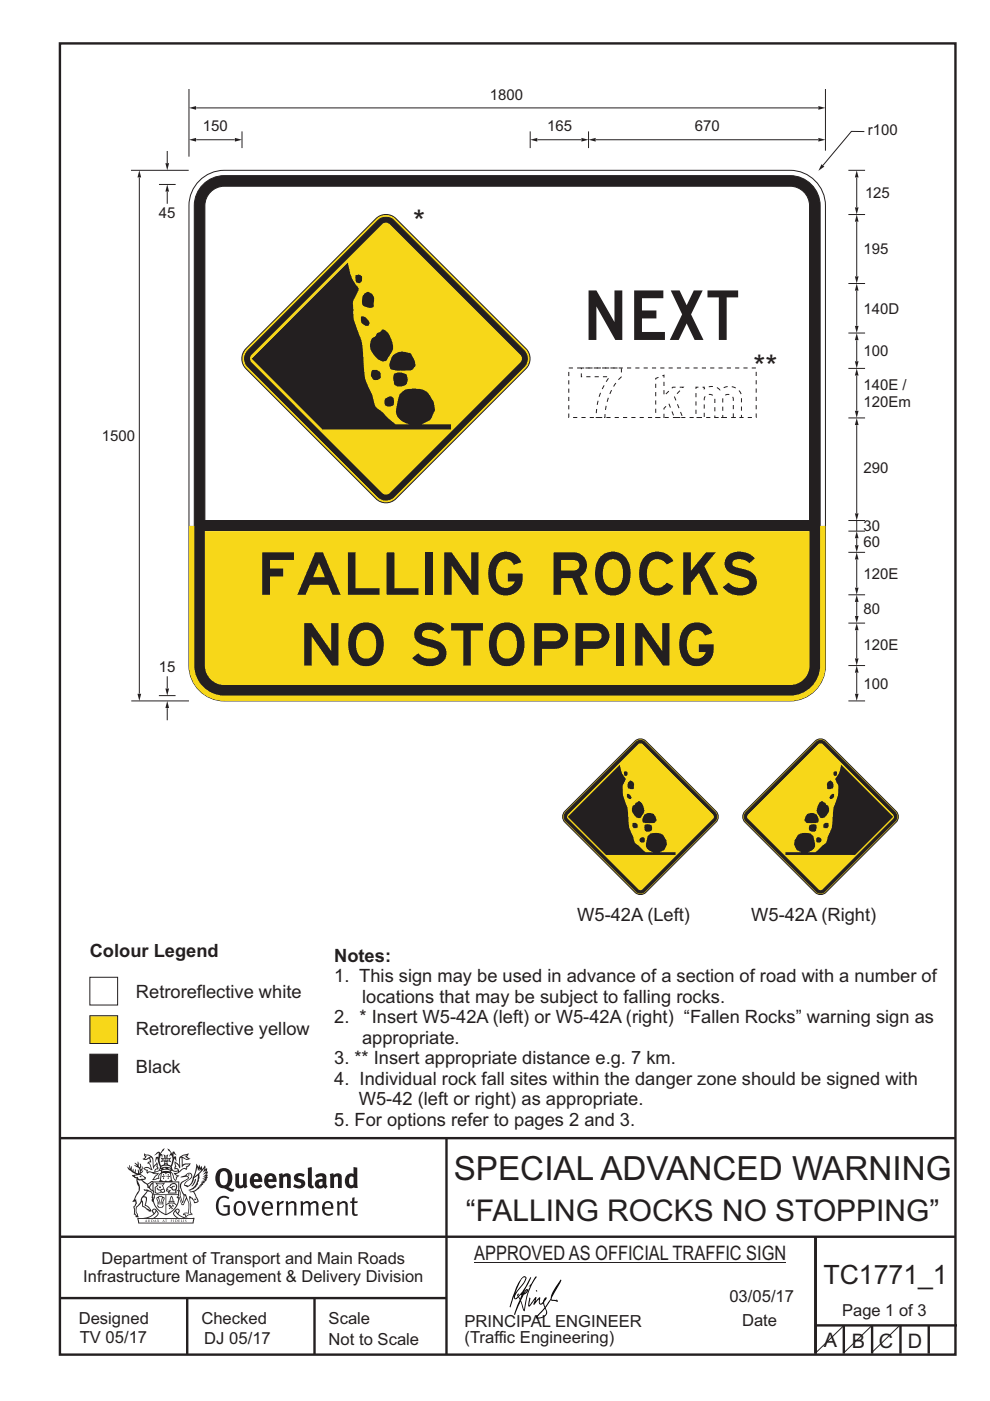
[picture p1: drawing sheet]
<svg xmlns="http://www.w3.org/2000/svg" width="210mm" height="297mm" viewBox="0 0 210 297" stroke-linecap="round" stroke-linejoin="round" font-family="sans-serif">
<g fill="none" stroke="#231f20" stroke-width=".51">
<path d="M12.7 9.2h190v278h-190zM12.7 241.3h189.9M94.7 241.4v45.8M12.7 275.2h82M12.7 262.2h190.1M39.7 275.2v12M66.7 275.2v12M173 262.2v24.8M173 281h30M179 281v6M185 281v6M191 281v6"/>
<path d="M197 281v6"/>
</g>
<path d="M100.6 267.7h66.2" fill="none" stroke="#231f20" stroke-width=".21"/>
<g fill="#231f20">
<path d="M47 248.5a2.55 2.55 0 0 0 0 2.7l.3 .1a.81 .81 0 0 0 1-.9v-.6a1.04 1.04 0 0 0-1.1-1.5zM46.3 248.1a1.82 1.82 0 0 1 2.1-.2 1.82 1.82 0 0 1 .9 1.9 2.29 2.29 0 0 1-.8 1.9l.7 .3h.5l-.2 .6a2.87 2.87 0 0 1-2-.7 2.12 2.12 0 0 1-1.7-3.1z" fill-rule="evenodd"/>
<path d="M49.9 248.9l.8-.2v2a.46 .46 0 0 0 .2 .6 .46 .46 0 0 0 .7-.2v-2.2l.7-.2v2.4l.2 .5-.6 .4-.2-.3a1.02 1.02 0 0 1-1.2 .2 1.02 1.02 0 0 1-.6-1.1z" fill-rule="evenodd"/>
<path d="M54 249.5l-.1 .5h.9a.49 .49 0 0 0-.2-.6 .49 .49 0 0 0-.6 .1zM53.4 249.2a1.34 1.34 0 0 1 1.6-.3 1.34 1.34 0 0 1 .6 1.5v.2h-1.7a.77 .77 0 0 0 .5 .8 .77 .77 0 0 0 .9-.3l.3 .4a1.59 1.59 0 0 1-2.1 .2 1.59 1.59 0 0 1-.4-2z" fill-rule="evenodd"/>
<path d="M57 249.5l-.1 .5h.9a.49 .49 0 0 0-.2-.6 .49 .49 0 0 0-.6 .1zM56.4 249.2a1.34 1.34 0 0 1 1.6-.3 1.34 1.34 0 0 1 .7 1.5v.2h-1.8a.77 .77 0 0 0 .5 .8 .77 .77 0 0 0 .9-.3l.3 .4a1.59 1.59 0 0 1-2 .2 1.59 1.59 0 0 1-.5-2z" fill-rule="evenodd"/>
<path d="M59.1 248.9l.8-.2 .1 .4a.95 .95 0 0 1 1-.3 .95 .95 0 0 1 .7 .8v2.3h-.8v-2.3a.46 .46 0 0 0-.8 .1v2.2h-.9z" fill-rule="evenodd"/>
<path d="M62.5 249.1a1.75 1.75 0 0 1 2.1-.1l-.2 .5-.6-.2a.43 .43 0 0 0-.6 .3l.4 .3a1.04 1.04 0 0 1 1.2 1.2 1.04 1.04 0 0 1-1.4 .9l-1.2-.4 .3-.6 1 .4 .4-.4a.88 .88 0 0 0-1-.5l-.4-.2-.1-.4z" fill-rule="evenodd"/>
<path d="M65.3 247.6l.8-.2 .1 3.8 .2 .2 .2 .5a.88 .88 0 0 1-1-.1 .88 .88 0 0 1-.3-1z" fill-rule="evenodd"/>
<path d="M67.8 250.6a.43 .43 0 0 0-.1 .7 .43 .43 0 0 0 .7-.1v-.7zM66.8 249.2a1.7 1.7 0 0 1 2.4 .1v1.8l.3 .4-.4 .5-.5-.3a1.03 1.03 0 0 1-1.7-.2 1.03 1.03 0 0 1 .8-1.5h.7v-.4a.8 .8 0 0 0-1.2 .1z" fill-rule="evenodd"/>
<path d="M69.9 248.9l.8-.2 .1 .4a.95 .95 0 0 1 1-.3 .95 .95 0 0 1 .7 .8v2.3h-.8v-2.3a.46 .46 0 0 0-.8 .1v2.2h-.8z" fill-rule="evenodd"/>
<path d="M74.3 249.5a1.48 1.48 0 0 0 0 1.7l.4 .1 .3-.2v-1.5l-.3-.2zM75 247.4l.8 .2 .1 4.3h-.7l-.1-.2a1.26 1.26 0 0 1-1.4 0 1.26 1.26 0 0 1-.6-1.3 1.29 1.29 0 0 1 .5-1.3 1.29 1.29 0 0 1 1.4-.2z" fill-rule="evenodd"/>
<path d="M46.4 253.9a1.72 1.72 0 0 1 2.2 0l-.2 .3a1.24 1.24 0 0 0-1.4-.1 1.24 1.24 0 0 0-.7 1.3 1.49 1.49 0 0 0 1.3 2l.7-.2v-1.3h-.9l-.1-.4h1.4v2a1.93 1.93 0 0 1-2.2-.1 1.93 1.93 0 0 1-.7-2.2l.2-.7z" fill-rule="evenodd"/>
<path d="M50.3 255.2a1.65 1.65 0 0 0 .3 2.2 .99 .99 0 0 0 1-1.5 .78 .78 0 0 0-.4-.8 .78 .78 0 0 0-.9 .1zM50 254.9a1.33 1.33 0 0 1 1.6-.1 1.33 1.33 0 0 1 .5 1.5 1.31 1.31 0 0 1-1.3 1.5 1.31 1.31 0 0 1-1.3-1.6l.1-.5z" fill-rule="evenodd"/>
<path d="M52.5 254.7l.4-.1 .9 2.6 .8-2.5h.5l-1.1 3h-.5z" fill-rule="evenodd"/>
<path d="M56.2 255.2l-.2 .7h1.4a.7 .7 0 0 0-.3-.8 .7 .7 0 0 0-.9 .1zM55.9 255a1.22 1.22 0 0 1 1.5-.2 1.22 1.22 0 0 1 .5 1.5h-1.9a.93 .93 0 0 0 .5 1 .93 .93 0 0 0 1.2-.2l.1 .3a1.43 1.43 0 0 1-1.7 .1 1.43 1.43 0 0 1-.6-1.7z" fill-rule="evenodd"/>
<path d="M58.7 254.8l.4-.2 .1 .5 .4-.3 .6-.2-.2 .6a.66 .66 0 0 0-.8 .6v1.9h-.4z" fill-rule="evenodd"/>
<path d="M60.6 254.8l.4-.2 .1 .5a.94 .94 0 0 1 1-.4 .94 .94 0 0 1 .8 .7v2.3h-.5l-.1-2.5a.81 .81 0 0 0-1.2 .3v2.2h-.4z" fill-rule="evenodd"/>
<path d="M63.7 254.7l.5-.1 .1 .5 .4-.3a.78 .78 0 0 1 1.1 .3 .9 .9 0 0 1 1-.5 .9 .9 0 0 1 .7 .8v2.3h-.4l-.1-2.5a.67 .67 0 0 0-1.1 .3v2.2h-.5v-2.4l-.4-.2-.7 .4v2.2h-.5z" fill-rule="evenodd"/>
<path d="M69 255.2l-.2 .7h1.4a.7 .7 0 0 0-.3-.8 .7 .7 0 0 0-.9 .1zM68.7 255a1.22 1.22 0 0 1 1.5-.2 1.22 1.22 0 0 1 .5 1.5h-1.9a.93 .93 0 0 0 .5 1 .93 .93 0 0 0 1.2-.2l.1 .3a1.44 1.44 0 0 1-1.7 .1 1.44 1.44 0 0 1-.6-1.7z" fill-rule="evenodd"/>
<path d="M71.4 254.8l.5-.2 .1 .5a.94 .94 0 0 1 1-.4 .94 .94 0 0 1 .7 .7v2.3h-.4l-.1-2.5a.81 .81 0 0 0-1.2 .3v2.2h-.5z" fill-rule="evenodd"/>
<path d="M74.7 254l.5-.2v.9h.7l-.1 .4h-.7l.1 2.2 .1 .1h.5l.1 .3a.75 .75 0 0 1-1.2-.6v-2h-.4v-.4h.4z" fill-rule="evenodd"/>
<path d="M30.8 244.9l1.1 .3-.9 .5h-.4l.5-.5zM31.8 245.5l.2-.1a2.44 2.44 0 0 1 .4 2l.1 .4 .7-1-.1 .6 .3 .3a.57 .57 0 0 0-.6 .8l-1-.2-.5 .2 .1-.5-.7-.2 .6-.2 1 .5 .1-.1-.6-1.3-.2-.1 .5-.1zM30.7 244.5l-.2 .4 .3 .4-.6 .4a1.04 1.04 0 0 0 1.4-.1l.2 .7h-.4l-.2 .4a.94 .94 0 0 1 .9 1.1l-.2-.1a1.16 1.16 0 0 0-1.5-.1l.3 .4 .4 .2 .1 .5 .2 .2v-.2a.94 .94 0 0 1 1.1 .2h.9l-1.2 1.2a1.13 1.13 0 0 0 1.2-.2l.4-.1-.1-.4 .5-.7a.83 .83 0 0 0-.6 1.1l-.3-.1-.7 .3 1.1-1.4-.5 .2-.5-.1 1.3-.5-.2-.2-.8 .4v-.3l.2-.2 .3 .1 .1-.3-.2-.4v-.6l-.2-.3-.6 .9v-.7a1.42 1.42 0 0 0-1.7-1.8z" fill-rule="evenodd"/>
<path d="M38.5 245.3l.5-.3 .7-.1-.6 .3 .8 .5h-.3zM38.3 245.5h.2l.1 2a1.69 1.69 0 0 1 1.5-.7l-.7 .5 .1 .5a1.1 1.1 0 0 0-1.5 .6l-.1-.5-.2-.2h-.5l.2-.4-.2-.7a1.42 1.42 0 0 1 .8 1.1l.2-.1zM37.1 246.2l.1 1-.2 .3v.5l.6-.1 .1 .2a.96 .96 0 0 1-1.1-.1l-.1 .1a1.06 1.06 0 0 0 1.3 .2v.1a.72 .72 0 0 1-1 .2l.3 .5 .6 .3-.4 .1-.1 .7-.3-.4-.3-1.1-.4-.4 .4 .9a1.54 1.54 0 0 0 .6 1.2l.2-.3a.58 .58 0 0 1 .5-.7l.1-.2h-.3l-.4-.3 .9-.5a.93 .93 0 0 1 1.1-.5l.1 .2 .2-.1 .1-.5a.99 .99 0 0 0 .7-.9l-1.3 .1-.4 .3v-1.5l.9 .4 .8-.3h-.3l-.5-.4 .4-.7-.7 .2a1.46 1.46 0 0 0-1.3 2.1v.4l-.2-.4z" fill-rule="evenodd"/>
<path d="M35.6 248.9l.2 .1-.1 .4h.3l-.3 .1v.5l-.1-.6h-.3l.3-.1z" fill-rule="evenodd"/>
<path d="M34.6 248.9l.2 .1-.1 .3 .4 .1h-.4v.6l-.1-.5-.3-.1h.3z" fill-rule="evenodd"/>
<path d="M34.3 248.8a.57 .57 0 0 1 .9 .2 .57 .57 0 0 1 .9-.2l.2 1.4-.2 .1a.57 .57 0 0 1-.9-.1 .69 .69 0 0 1-1.1 0zM34.2 248.1l-.3 2.1-.2 .4h2.9l-.1-.4-.3-2.1h-.2v.3l-.8-.1-.9 .1 .1-.3z" fill-rule="evenodd"/>
<path d="M34.2 252.4a.3 .3 0 0 0 .6 0 .3 .3 0 0 0-.6 0zM33.3 251l.3 .3-.3 .3a.79 .79 0 0 0 0 1.3l.8-.2-.1-.3a.55 .55 0 0 1-.7-.6h.1l.1 .3 .4 .1 .8-.2-.4-.7 .4-.3-.7 .1zM33 250.7l1.1 .2 .9-.2-.4 .7 .4 1.1a.56 .56 0 0 1-.8 .3l-.2 .1a.73 .73 0 0 1-.9 .1 .73 .73 0 0 1-.3-.9v-.4l.5-.4z" fill-rule="evenodd"/>
<path d="M35.6 251.9l.7-.5a.58 .58 0 0 1 1-.1 .58 .58 0 0 1-.5 .9l-.2-.3a.43 .43 0 0 1 .6-.3v-.1a.57 .57 0 0 0-.8 .2l-.2-.1-.3 .2 .4 .1a.55 .55 0 0 0 .9 .5v.5h-1.3l.3-.4-.1-.2-.6 .1 .2-.2-.2-.1zM35.4 251.8l-.1 .2a.39 .39 0 0 0 .2 .7l.3-.1-.2 .5h1.9l-.1-.8a.86 .86 0 0 0-.1-1.4 .86 .86 0 0 0-1.3 .4z" fill-rule="evenodd"/>
<path d="M36 254.8h.8v.2h-.8zM36.4 253.8l.2 .8h-.4zM36.4 253.5l-.3 .5-.1 .6h-.2v.4l-.7 .4 .1 .2a1.48 1.48 0 0 1 2.2 .1l.2-.1-.6-.5v-.5h-.2l-.1-.6z" fill-rule="evenodd"/>
<path d="M35.8 255.4l.3 .1 .2 .3 .3-.2-.2-.2a.38 .38 0 0 1 .4 .5l-.1-.2-.3 .3 .3 .2-.3 .2-.1-.3-.4 .3-.1-.2 .4-.3-.2-.1-.1 .1z" fill-rule="evenodd"/>
<path d="M34.5 254h.2v.2l-.3 .6h-.1zM33.6 255.3h.9v.2a.55 .55 0 0 1-.8 .4v-.2h-.2zM33.4 254h.2l.2 .8h-.2zM33.6 255h.8l.1 .1-.8 .1zM33.8 253.7h.5l-.2 1.1h-.2zM33.3 253.8l-.1 .3 .3 1.2a.48 .48 0 0 0-.1 .5 .48 .48 0 0 0 .4 .3l.6-.1a.49 .49 0 0 0 .2-.7l.3-1.2-.1-.3a1.42 1.42 0 0 0-1.5 0z" fill-rule="evenodd"/>
<path d="M33.6 251.6h.5l.1 .3h-.4z" fill-rule="evenodd"/>
<path d="M41.3 250.1l.3-.2-.2 .9-.6 .7h-.2l.5-.7z" fill-rule="evenodd"/>
<path d="M39.7 249l.3-.2 .5 .2a.88 .88 0 0 1-.6 1.1 1.22 1.22 0 0 0-.8 1.3l.5 .2a.72 .72 0 0 0 .9-.4l.5-.8 .2-.6 .8-.6v.3a2.85 2.85 0 0 1-2 2.8l.1 .1a2.13 2.13 0 0 0 1.9-1.5l-.1-.2a2.01 2.01 0 0 0 .3-1.8l1.2-1.3-.4 1 .7-.5-.7 1 .8-.4-.8 .8 .7-.1-.9 .5 .8-.1-.8 .4h.7l-.8 .3 .3 .2h-.4l.2 .4-.4-.1 .2 .3h-.4l.1 .3h-.1a2.16 2.16 0 0 1-2 1l.1 .2h.4a.76 .76 0 0 1 .7 .7l.5 1.2-.6 .2a1.45 1.45 0 0 0-1.2-1.3l.3 1.8-.1 1.9 .4 .2a1.07 1.07 0 0 0-1.2 .4v-.3l-.5-.2a.87 .87 0 0 1 1-.1l.1-.7a4.4 4.4 0 0 0-.6-3.1l-.1-.3h-.2a2.16 2.16 0 0 1-.7-2.2l.3-.3 1.2-.8a.55 .55 0 0 0-.4-.7zM37.8 252.4a.76 .76 0 0 1 .3 1.1l.6 1.6 .4-1.7 .2 .1a.61 .61 0 0 1-.1 .9l-.3 .9h-.2l-.7-1.6-.3 .1a1.18 1.18 0 0 0 .1-1.4zM41.8 247.5l.2 .8 .3-.6v.6l.3-.5a1.9 1.9 0 0 1-1.1 1.4l-.3 .3zM38.2 249.6l1.4-.1 .2 .1v.3l-.5 .3a1.26 1.26 0 0 0-1 1.9l.2 .7a1.84 1.84 0 0 1 .2 2l-.4-1.3a.96 .96 0 0 0-.4-1.3l-.4 .3a.78 .78 0 0 1-.1 1.3l.2 .2h.4l.4 1.1a.38 .38 0 0 0 .2 .4 .38 .38 0 0 0 .4-.1l.6-1.2a2.94 2.94 0 0 1 .3 2.5v.5l-.8-.1-.3 .4v.2l.4-.1 .1 .4 .2 .1a1.02 1.02 0 0 1 1.3-.5l-.1-.4-.3-.1 .2-1.7-.3-1.4 .1 .1a1.14 1.14 0 0 1 .7 .9 .63 .63 0 0 0 .9-.2 .63 .63 0 0 0-.2-.8l-.6-1.3 .9-.6 .2-.3 .2-.1v-.2h.3l-.1-.3h.4l-.1-.3 .5-.1-.2-.2 .5-.4 .1-.2-.3 .1 .5-.6-.3 .1 .3-.6-.4 .1 .4-.5v-.3l-.3 .2 .1-.6v-.3l-.4 .3-.1-.8-.5 .8-.2-.7-.2 .5-.3-.8-.1 .6-.5-.8-.1 1.4-.7 1.9a1.81 1.81 0 0 1-.9 1.4l-.6-.2a1.75 1.75 0 0 1 1.1-1.2 .75 .75 0 0 0 .1-1.3 .75 .75 0 0 0-1.2 .5z" fill-rule="evenodd"/>
<path d="M41.2 254.2l.3-.1 .1 .3h-.4z" fill-rule="evenodd"/>
<path d="M29.4 258.4h11.6l-.2 .8h-11.3zM31.3 258.2l.5-.1a2.48 2.48 0 0 0 1.4-1.3l.2 .6-.5 .5-.4 .3zM32.5 256.6l.3-.2 .2 .2-.3 .6zM37.2 256.8a2.65 2.65 0 0 0 1.8 1.4h-1.1l-.5-.3-.5-.5zM37.4 256.6l.2-.2 .3 .2-.3 .6zM29.2 258.2l.1 1.2h11.7l.3-1.1-.2-.1a4.1 4.1 0 0 1-3.3-.9l.3-.4-.1-.5a1.06 1.06 0 0 0-1.3 .9l.2 .4 .6 .5h-4.7l.3-.1a.84 .84 0 0 0 .6-.7 .84 .84 0 0 0-.5-.9l-.3-.2-.5 .1-.1 .5 .3 .4a4.2 4.2 0 0 1-3.4 .9z" fill-rule="evenodd"/>
<path d="M31 258.7l.1 .2h-.2zM31 258.6l-.3 .5 .4-.1 .2 .1z" fill-rule="evenodd"/>
<path d="M31.3 258.6h.2v.4a.25 .25 0 0 0 .3-.1 .25 .25 0 0 0-.1-.3h.1a.29 .29 0 0 1 0 .4 .29 .29 0 0 1-.4 0 .29 .29 0 0 1 0-.4z" fill-rule="evenodd"/>
<path d="M32.2 258.6a.22 .22 0 0 1 .3 .2 .22 .22 0 0 1-.3 .2zM32 258.6v.5a.33 .33 0 0 0 .5-.1 .33 .33 0 0 0 0-.4 .33 .33 0 0 0-.5 0z" fill-rule="evenodd"/>
<path d="M32.9 258.7l.1 .2h-.2zM32.9 258.6l-.2 .5 .3-.1 .2 .1z" fill-rule="evenodd"/>
<path d="M33.3 258.6h.2v.2l.3-.2-.2 .2 .2 .3-.3-.2-.1 .2h-.1l.2-.3z" fill-rule="evenodd"/>
<path d="M34.7 258.7l.1 .2h-.2zM34.7 258.6l-.3 .5 .4-.1 .2 .1z" fill-rule="evenodd"/>
<path d="M35 258.6h.4h-.1v.5h-.2l.1-.5z" fill-rule="evenodd"/>
<path d="M36.2 258.6h.3h-.2v.2h.2h-.2l.1 .3h-.2z" fill-rule="evenodd"/>
<path d="M36.7 258.6h.2v.5h-.2z" fill-rule="evenodd"/>
<path d="M37.3 258.6a.22 .22 0 0 1 .3 .2 .22 .22 0 0 1-.3 .2zM37.1 258.6v.5a.33 .33 0 0 0 .5-.1 .33 .33 0 0 0 0-.4 .33 .33 0 0 0-.5 0z" fill-rule="evenodd"/>
<path d="M37.8 258.6h.3h-.1v.2h.1h-.1v.2l.1 .1h-.3z" fill-rule="evenodd"/>
<path d="M38.3 258.6h.3l-.1 .4 .2 .1h-.4z" fill-rule="evenodd"/>
<path d="M38.9 258.6h.2v.5h-.2z" fill-rule="evenodd"/>
<path d="M39.3 258.6h.2l-.2 .1 .2 .2-.1 .2h-.1v-.2l.2 .1z" fill-rule="evenodd"/>
<path d="M34.2 247.4a1.51 1.51 0 0 1 2 .2 2.67 2.67 0 0 0-2.1 0zM35.7 247.6l.4 .2 .1 .2-.4-.1zM34.6 247.7l.4-.1 .2 .2h-.4zM34 247.9l.3 .1-.3 .1zM34.9 246.9l.3-.2 .2 .2zM34.9 245.7h.2v.4h-.2zM35 245.1l.2 .2 .2-.2-.1 .4h-.2zM35.1 246.3h.2l.1 .4-.2-.2-.2 .2zM35.3 245.7h.2v.4h-.2zM34.4 245.7l.3 .1v.2l-.3 .1 .2-.2zM35.7 245.8l.3-.1-.2 .2 .2 .2-.4-.1zM32.7 244.9l1-.5-.1 1-.2-.1-.4 .1-.2 1.1 .5-1 .2 .9a1.84 1.84 0 0 1 .3 1.7l.4 .1a2.48 2.48 0 0 1 2.2 .1l.2-.3-.2-.7 .7-1.7 .4 .6-.2-1-.2-.1-.2 .3v-.9l.6 .4-.6-.7h-.3l-.1 .4-.5-.8-.5-.3 .2 .4 .5 .6-.4 .7 .4-.3a2.06 2.06 0 0 1 0 2.2l-.6-.2-.1-.6 .1-.1 .8 .2-.4-.5 .4-.5-.7 .2-.2-.2 .2-.7-.5 .4-.5-.4 .2 .7-.2 .2-.7-.2 .4 .5-.4 .5 .7-.2 .2 .1-.2 .6-.5 .2a2.02 2.02 0 0 1 0-2.2l.3 .5-.1-.6-.3-.1 .8-1.2-.5 .3-.4 .7-.2-.3a.8 .8 0 0 0-.8 .5z" fill-rule="evenodd"/>
<path d="M29.2 250.1l.3 .2a.61 .61 0 0 1 .8 .3l.3 .2a.8 .8 0 0 1 .6 1l.4 .1 .5 .6a1 1 0 0 1 .5 1l-.1 .7v-.5h-.1a.96 .96 0 0 0-.8-1.3l-.3-.2h-.6l-.1-.1-.2 .1 .2 .3h.5l-1.1 1.4-.2 .9-.4 .6a1.33 1.33 0 0 0-.5 1.8l.2 .5a1.26 1.26 0 0 1-.5-1.4l-.1-.4a1.56 1.56 0 0 0 .4-1.7l-.3 .2 .2-.5a3.2 3.2 0 0 0 .7-3zM30.4 253.9h.4a2.06 2.06 0 0 1-.1 1.6l.7 .5 .4 .5-.6-.2-.8-.6-.1-.9a.51 .51 0 0 1 .1-.9zM28.6 249.3a1.52 1.52 0 0 1 2.1 .6l-1.1 .1-.2-.1-.2-.4-.4 .1zM27.5 247v.8l-.3-.4-.2 .1a3.1 3.1 0 0 0 2 1.5l-1 .1 .5 .6 .5 .1v1.1a1.84 1.84 0 0 1-.2 2.5l-.4 .9-.4 .4 .3 .1 .4-.1 .1 .4-.2 .5-.3 .2 .1 1.8 .2-.1 .2 .6h.2l.4-.1-.1-.5a1.3 1.3 0 0 1-.1-1.6l.8-1.1 .2 1.1 .6 .2 .4 .6 .2-.2 .2 .4 .5-.1a1.85 1.85 0 0 0-1.2-1.3l.1-.3a1.39 1.39 0 0 0 0-1.5h-.5l.5-.6a.66 .66 0 0 1 .9-.4 .66 .66 0 0 1 .3 .9l-.1 .4h.2v.1l-.2 .3 .2 .5 .2-.3a2.24 2.24 0 0 0 .1-2.2 .73 .73 0 0 1-.7-.6 .73 .73 0 0 1 .5-.8l.1-.2a.94 .94 0 0 0-.9 .8 .48 .48 0 0 1-.1-.5 .48 .48 0 0 1 .5-.3l.5-.3a.51 .51 0 0 0-.8 .2l-.5 .3-1-.8 .6-.1 .1-.5-1.1-.7 .5-.4v-.4l-.5 .5 .1-.2a.69 .69 0 0 0 .2-1.1v.5l-.3 .2 .1-1.1-.3-.2 .1 .6-.1 .2-.4-1.2v.6l-.7-.3 .6 .6-.6-.2 .2 .3a1 1 0 0 1 .8 1.5l-.2-.8v.8l-.5-.2-.1-.7-.2 .6-.2-.1v-.6l-.2 .4-.2-.2 .1-.7-.2 .5z" fill-rule="evenodd"/>
<path d="M29.5 249.5l.3-.2 .3 .3z" fill-rule="evenodd"/>
<path d="M32.4 250.5h5.6v2l-.2-.1v-1.7h-5.2v2.5h5.2v-.8l.1 .2-.1 1.1v-.3h-2.5v4a4.1 4.1 0 0 0 2.6-3.6l.1-.1a4 4 0 0 1-2.8 3.9 4.2 4.2 0 0 1-2.8-4.7l.1 1.3 .1-.1a3.8 3.8 0 0 0 2.5 3.3v-4h-2.5l-.2-.9z" fill-rule="evenodd"/>
<circle cx="40" cy="249.1" r=".17"/>
</g>
<g fill="#000">
<path d="M111.6 273.7l.2-.2-.5 .7zM110.4 274.5l.2 .1-.3 .8-.2-.5zM110.9 270.9h.5a9.3 9.3 0 0 1-2 3.1l-.1 .3 1-2.5zM110.6 271a14.7 14.7 0 0 0-2.2 4.9l-.3 1.2 .1 .1 .8-2.3a.42 .42 0 0 0 .2 .6 .42 .42 0 0 0 .6-.3l.2-.1 .2 .5-1.1 3.2h.2l1.1-2.9 .6 1.9 .2 .2 .2-.5a13.5 13.5 0 0 1 2-6.2l.4-.5-.1-.2-1.6 2.1 .4-.1a14.9 14.9 0 0 0-1.3 5.1l-.4-1.1a1.39 1.39 0 0 1 .2-1.9l.1-.2a.92 .92 0 0 0 .8-1.2 .75 .75 0 0 0-.8 .7l-.1 .2 1.6-3.4h-.1l-.4 .7a10.5 10.5 0 0 1-2.2 3.3l.2-.5a.32 .32 0 0 0-.4 .2 .32 .32 0 0 0 .1 .4l-.5 .4a3.2 3.2 0 0 1 1.1-2.3l.5-.6a2.49 2.49 0 0 0 .7-1.6l-.4-.2z" fill-rule="evenodd"/>
<path d="M113.7 273.6l.3 .2h-.3z" fill-rule="evenodd"/>
<path d="M115.6 277.5a1.15 1.15 0 0 1 .1 1.3 1.15 1.15 0 0 1-1.2 .5l-.6 .1zM112.2 275.2l-.2 1.6 .2 .2 1.2-1.5-.2 1.1 1.1-1.1a.94 .94 0 0 0 .4 1.1l.5-.3 .3 .9-1.2 1.3a.98 .98 0 0 0-.5 1 1.9 1.9 0 0 0 2.3-1.3l-.1-.2a1.02 1.02 0 0 1 .2-1.4l.6-1 1.5 .3-.2-.4v.2l-1.1-.1v-.3l2-3.6 .1-.2-.2-.2-1.7 2.8a6.6 6.6 0 0 1-1.6 2.9l-.1-.2a1.01 1.01 0 0 1 .4-1.4l.1-.2-.3-.1-.4 .4-.1 .5-.6 .4-.1-.4 .1-.9-.2-.1-.9 1 .3-1h-.2l-1.4 1.8 .3-1.5v-.1z" fill-rule="evenodd"/>
</g>
<path d="M19.1 215.4h5.8v5.8h-5.8z" fill-rule="evenodd" fill="#f7d719" stroke="#231f20" stroke-width=".21"/>
<path d="M19.1 223.5h5.8v5.9h-5.8z" fill-rule="evenodd" fill="#231f20" stroke="#231f20" stroke-width=".21"/>
<path d="M19.1 207.2h5.8v5.9h-5.8z" fill-rule="evenodd" fill="#fff" stroke="#231f20" stroke-width=".21"/>
<path d="M119.8 172l14.9-14.9a1.63 1.63 0 0 1 2.3 0l14.9 14.9a1.63 1.63 0 0 1 0 2.3l-14.9 14.9a1.63 1.63 0 0 1-2.3 0l-14.9-14.9a1.63 1.63 0 0 1 0-2.3z" fill-rule="evenodd" fill="#f7d719" stroke="#231f20" stroke-width=".21"/>
<path d="M120 172.2l14.9-14.9a1.31 1.31 0 0 1 1.9 0l14.9 14.9a1.31 1.31 0 0 1 0 1.9l-14.9 14.9a1.31 1.31 0 0 1-1.9 0l-14.9-14.9a1.31 1.31 0 0 1 0-1.9z" fill-rule="evenodd" fill="#231f20" stroke="#231f20" stroke-width=".21"/>
<path d="M128.6 181.2h14.6" fill="none" stroke="#00a650" stroke-width=".21"/>
<path d="M135.4 157.8a.61 .61 0 0 1 .9 0l14.9 14.9a.61 .61 0 0 1 0 .9l-14.9 15a.61 .61 0 0 1-.9 0l-15-15a.61 .61 0 0 1 0-.9z" fill-rule="evenodd" fill="#f7d719"/>
<path d="M135.7 177.8a.59 .59 0 0 0 .3 .8 .59 .59 0 0 0 .8-.4 .59 .59 0 0 0-.6-.7zM136.8 174.9a.98 .98 0 0 1 1.5 .5 .84 .84 0 0 1-.5 .9 .84 .84 0 0 1-1-.3l-.1-.7zM134.3 174.5a.65 .65 0 0 0 0 1 .65 .65 0 0 0 .9-.2 .74 .74 0 0 0-.9-.8zM136.7 172.7l-.1 .1a1.43 1.43 0 0 0-.2 1.6l1.3 .1a1.29 1.29 0 0 0 1.5-.5v-.2a1.51 1.51 0 0 0-.9-1.3 1.51 1.51 0 0 0-1.6 .2zM134.8 170.3l-.1 .2a1.4 1.4 0 0 0-.1 2.4 .87 .87 0 0 0 .8 .6 .87 .87 0 0 0 .8-.7 2.04 2.04 0 0 0-.7-3zM133 168.4a.79 .79 0 0 1 .8 1 .77 .77 0 0 1-.8-1zM133.3 165.8a.71 .71 0 0 1 .9-.1 .71 .71 0 0 1 .3 .8l-.1 .7a.91 .91 0 0 1-1.2-.2 .91 .91 0 0 1 .1-1.2zM131.5 162.1l-11 11.1 8.1 8.1h14.7v-.6h-3.4a1.96 1.96 0 0 0 .9-3.4 2.16 2.16 0 0 0-3.5 .1l-.1 .7a1.85 1.85 0 0 0 1.3 2.6h-1.6l-1.5-1.5a2.34 2.34 0 0 1-1.2-2l-.1-.2a6.2 6.2 0 0 1-.8-3.8 12.9 12.9 0 0 0-1.2-4.5v-.6a3.2 3.2 0 0 1 .6-2.8l-.1-.4a4.9 4.9 0 0 1-1.1-2.8zM132.4 163.6a.47 .47 0 0 1 .7 .4 .47 .47 0 0 1-.7 .4z" fill-rule="evenodd" fill="#231f20"/>
<path d="M172.9 157.1a1.63 1.63 0 0 1 2.3 0l14.9 14.9a1.63 1.63 0 0 1 0 2.3l-14.9 14.9a1.63 1.63 0 0 1-2.3 0l-14.9-14.9a1.63 1.63 0 0 1 0-2.3z" fill-rule="evenodd" fill="#f7d719" stroke="#231f20" stroke-width=".21"/>
<path d="M158.2 172.2l14.9-14.9a1.31 1.31 0 0 1 1.9 0l14.9 14.9a1.31 1.31 0 0 1 0 1.9l-14.9 14.9a1.31 1.31 0 0 1-1.9 0l-14.9-14.9a1.31 1.31 0 0 1 0-1.9z" fill-rule="evenodd" fill="#231f20" stroke="#231f20" stroke-width=".21"/>
<path d="M166.6 181.2h14.7" fill="none" stroke="#00a650" stroke-width=".21"/>
<path d="M173.6 157.8a.61 .61 0 0 1 .9 0l14.9 14.9a.61 .61 0 0 1 0 .9l-14.9 15a.61 .61 0 0 1-.9 0l-15-15a.61 .61 0 0 1 0-.9z" fill-rule="evenodd" fill="#f7d719"/>
<path d="M173.2 177.6a.66 .66 0 0 1 .8 .1 .66 .66 0 0 1 .2 .8h-.1a.64 .64 0 0 1-.9 0 .64 .64 0 0 1 0-.9zM171.7 175a.87 .87 0 0 0 .2 1.3 .87 .87 0 0 0 1.2-.3 .79 .79 0 0 0 0-1.1 .79 .79 0 0 0-1.1-.1zM174.7 174.7l.1-.1a.56 .56 0 0 1 .8-.1 .56 .56 0 0 1 0 .9 .56 .56 0 0 1-.8 .1 .56 .56 0 0 1-.1-.8zM171.2 172.6a1.51 1.51 0 0 1 1.8 0 1.51 1.51 0 0 1 .5 1.8l-1.3 .1a1.29 1.29 0 0 1-1.5-.5l.1-.7zM173.9 170.1l.6-.2 .7 .6a1.4 1.4 0 0 1 .1 2.4 .87 .87 0 0 1-.8 .6 .87 .87 0 0 1-.9-.7 2.08 2.08 0 0 1 .3-2.7zM176.3 168.5a.47 .47 0 0 0-.4 .4 .47 .47 0 0 0 .3 .5 .68 .68 0 0 0 .6-.3 .68 .68 0 0 0 0-.8zM175.6 165.8a1.69 1.69 0 0 0 0 1.5 .81 .81 0 0 0 1.2-.7 .84 .84 0 0 0-.8-1zM178.4 162.1l11 11.1-8.1 8.1h-14.7v-.6h3.3a1.96 1.96 0 0 1-.8-3.4 2.16 2.16 0 0 1 3.4 .1l.2 .7a1.85 1.85 0 0 1-1.4 2.6h1.6l1.6-1.5a2.34 2.34 0 0 0 1.1-2l.1-.2a6.2 6.2 0 0 0 .9-3.8 12.9 12.9 0 0 1 1.1-4.5l.1-.6a3.2 3.2 0 0 0-.6-2.8l.1-.4a4.9 4.9 0 0 0 1.1-2.8zM176.8 163.7a.43 .43 0 0 0 .1 .7 .43 .43 0 0 0 .6-.2v-.1a.4 .4 0 0 0-.1-.6 .4 .4 0 0 0-.6 .2z" fill-rule="evenodd" fill="#231f20"/>
<path d="M179 281l-5.8 5.7M185 281l-5.9 5.7M190.8 281l-5.8 5.7" fill="none" stroke="#231f20" stroke-width=".21"/>
<path d="M43.1 39.1a6.4 6.4 0 0 1 4.5-1.9h120a6.4 6.4 0 0 1 6.4 6.4v97.5a6.4 6.4 0 0 1-6.4 6.4h-120a6.4 6.4 0 0 1-6.4-6.4v-97.5a6.3 6.3 0 0 1 1.9-4.5z" fill-rule="evenodd" fill="#231f20" stroke="#231f20" stroke-width=".21"/>
<path d="M44.9 40.5a4.1 4.1 0 0 1 2.7-1h120a4.1 4.1 0 0 1 4.1 4.1v97.5a4.1 4.1 0 0 1-4.1 4.1h-120a4.1 4.1 0 0 1-4.1-4.1v-97.5a4.1 4.1 0 0 1 1.4-3.1z" fill-rule="evenodd" fill="#fff" stroke="#231f20" stroke-width=".21"/>
<path d="M183.3 27.9h-2.7l-6 7.1" fill="none" stroke="#231f20" stroke-width=".21"/>
<path d="M174.3 34.8l.5 .5-1.2 .9z" fill="#231f20"/>
<path d="M181.7 118.7v5.9" fill="none" stroke="#231f20" stroke-width=".21"/>
<g fill="#231f20">
<path d="M181.7 117.1l.4 1.5h-.8z"/>
<path d="M181.3 124.6h.8l-.4 1.5z"/>
</g>
<path d="M179.9 117.1h3.6M181.7 114.2v1.4" fill="none" stroke="#231f20" stroke-width=".21"/>
<g fill="#231f20">
<path d="M181.7 112.6l.4 1.5h-.8z"/>
<path d="M181.3 115.6h.8l-.4 1.5z"/>
</g>
<path d="M181.7 90.2v18.6M179.9 110.4h3.6M181.7 110.4v2.2" fill="none" stroke="#231f20" stroke-width=".21"/>
<g fill="#231f20">
<path d="M181.7 88.6l.4 1.5h-.8z"/>
<path d="M181.3 108.8h.8l-.4 1.6z"/>
</g>
<path d="M181.7 79.7v7.4M179.9 88.6h3.6" fill="none" stroke="#231f20" stroke-width=".21"/>
<g fill="#231f20">
<path d="M181.7 78.1l.4 1.5h-.8z"/>
<path d="M181.3 87.1h.8l-.4 1.5z"/>
</g>
<path d="M179.9 78.1h3.6M181.7 72.2v4.4" fill="none" stroke="#231f20" stroke-width=".21"/>
<g fill="#231f20">
<path d="M181.7 70.6l.4 1.5h-.8z"/>
<path d="M181.3 76.6h.8l-.4 1.5z"/>
</g>
<path d="M179.9 70.6h3.6M181.7 61.7v7.4" fill="none" stroke="#231f20" stroke-width=".21"/>
<g fill="#231f20">
<path d="M181.7 60.1l.4 1.5h-.8z"/>
<path d="M181.3 69.1h.8l-.4 1.5z"/>
</g>
<path d="M181.7 37.7v6.2M179.9 60.1h3.6" fill="none" stroke="#231f20" stroke-width=".21"/>
<g fill="#231f20">
<path d="M181.7 36.1l.4 1.5h-.8z"/>
<path d="M181.3 44h.8l-.4 1.5z"/>
</g>
<path d="M41.6 29.6h8.2M51.3 27.9v3.5M179.9 36.1h3.6" fill="none" stroke="#231f20" stroke-width=".21"/>
<g fill="#231f20">
<path d="M40.1 29.6l1.5-.4v.8z"/>
<path d="M49.8 29.2l1.5 .4-1.5 .4z"/>
</g>
<path d="M175.1 18.9v13.1M41.6 22.9h131.9" fill="none" stroke="#231f20" stroke-width=".21"/>
<g fill="#231f20">
<path d="M40.1 22.9l1.5-.4v.8z"/>
<path d="M173.6 22.5l1.5 .4-1.5 .4z"/>
</g>
<path d="M40.1 18.9v14.3M112.5 27.9v3.5M114 29.6h9.3" fill="none" stroke="#231f20" stroke-width=".21"/>
<g fill="#231f20">
<path d="M112.5 29.6l1.5-.4v.8z"/>
<path d="M123.3 29.2l1.5 .4-1.5 .4z"/>
</g>
<path d="M124.8 27.9v3.5M126.4 29.6h47.1" fill="none" stroke="#231f20" stroke-width=".21"/>
<g fill="#231f20">
<path d="M124.8 29.6l1.5-.4v.8z"/>
<path d="M173.6 29.2l1.5 .4-1.5 .4z"/>
</g>
<path d="M179.9 45.5h3.6M179.9 148.6h3.6M181.7 142.7v4.4" fill="none" stroke="#231f20" stroke-width=".21"/>
<g fill="#231f20">
<path d="M181.3 147.1h.8l-.4 1.5z"/>
<path d="M181.7 141.1l.4 1.5h-.8z"/>
</g>
<path d="M181.7 47v11.6" fill="none" stroke="#231f20" stroke-width=".21"/>
<g fill="#231f20">
<path d="M181.3 58.6h.8l-.4 1.5z"/>
<path d="M181.7 45.5l.4 1.5h-.8z"/>
</g>
<path d="M35.5 150.2v2.5" fill="none" stroke="#231f20" stroke-width=".21"/>
<path d="M35.5 148.6l.4 1.5h-.8z" fill="#231f20"/>
<path d="M33.7 147.5h3.5M35.5 143.4v2.5" fill="none" stroke="#231f20" stroke-width=".21"/>
<path d="M35.1 146h.8l-.4 1.5z" fill="#231f20"/>
<path d="M33.7 39.1h3.6M35.5 40.7v2.5" fill="none" stroke="#231f20" stroke-width=".21"/>
<path d="M35.5 39.1l.4 1.5h-.8z" fill="#231f20"/>
<path d="M35.5 32v2.6" fill="none" stroke="#231f20" stroke-width=".21"/>
<path d="M35.1 34.6h.8l-.4 1.5z" fill="#231f20"/>
<path d="M29.6 37.7v109.4M27.8 148.6h12.3" fill="none" stroke="#231f20" stroke-width=".21"/>
<g fill="#231f20">
<path d="M29.6 36.1l.3 1.5h-.7z"/>
<path d="M29.2 147.1h.7l-.3 1.5z"/>
</g>
<path d="M27.8 36.1h12.2" fill="none" stroke="#231f20" stroke-width=".21"/>
<path d="M79.7 46.3a3 3 0 0 1 4.3 0l27.6 27.6a3 3 0 0 1 0 4.3l-27.6 27.5a3 3 0 0 1-4.3 0l-27.5-27.5a3 3 0 0 1 0-4.3z" fill-rule="evenodd" fill="#f7d719" stroke="#231f20" stroke-width=".21"/>
<path d="M52.6 74.3l27.6-27.5a2.42 2.42 0 0 1 3.4 0l27.5 27.5a2.42 2.42 0 0 1 0 3.4l-27.5 27.6a2.42 2.42 0 0 1-3.4 0l-27.6-27.6a2.42 2.42 0 0 1 0-3.4z" fill-rule="evenodd" fill="#231f20" stroke="#231f20" stroke-width=".21"/>
<path d="M68.5 90.9h27.1" fill="none" stroke="#00a650" stroke-width=".21"/>
<path d="M53.4 75.2l27.7-27.7a1.13 1.13 0 0 1 1.6 0l27.7 27.7a1.13 1.13 0 0 1 0 1.6l-27.7 27.8a1.13 1.13 0 0 1-1.6 0l-27.7-27.8a1.13 1.13 0 0 1 0-1.6z" fill-rule="evenodd" fill="#f7d719"/>
<path d="M81.6 84.5v.3a.99 .99 0 0 0 .2 1.2 .99 .99 0 0 0 1.2 .1h.1a.82 .82 0 0 0 .5-1.1 .9 .9 0 0 0-.6-.9 .9 .9 0 0 0-1.1 .3zM83.6 79.2a2.38 2.38 0 0 1 2.7 .4 1.61 1.61 0 0 1-.1 1.8 1.61 1.61 0 0 1-1.8 .5 1.04 1.04 0 0 1-.9-1.2l-.1-.7zM79 78.4a1.24 1.24 0 0 0-.2 1.5 1.24 1.24 0 0 0 1.3 .6l.5-.2a.94 .94 0 0 0 .1-1.2 1.44 1.44 0 0 0-1.7-.7zM83.3 75.4l-.3 .5a2.08 2.08 0 0 0-.2 2.3 8.6 8.6 0 0 0 4.8 .1l.4-.5a2.29 2.29 0 0 0-.6-2.3l-.1-.2a2.07 2.07 0 0 0-1.5-.7 3.4 3.4 0 0 0-2.5 .8zM79.9 70.7a1.69 1.69 0 0 1-1.1 1.1 3.1 3.1 0 0 0 .8 3.9 1.69 1.69 0 0 0 2.5 .5l.3-.4a3 3 0 0 0 .9-2.7l-.1-.4a3.9 3.9 0 0 0-1.8-2.8h-.4l-.5 .5zM76.6 67.1a1.75 1.75 0 0 1 1.8 1.6 .72 .72 0 0 1-.6 .4 .72 .72 0 0 1-.7-.3 1.46 1.46 0 0 1-.5-1.7zM77.2 62.4l.2-.2a1.1 1.1 0 0 1 1.8 .5 1.73 1.73 0 0 1 .1 1.6v.7a1.81 1.81 0 0 1-2.5-.5v-1.4zM73.8 55.6l-20.4 20.4 15 15h27.3v-1h-6.2l.3-.2a2.78 2.78 0 0 0 2.2-2.3 2.6 2.6 0 0 0-.1-2.5l-.2-.2a3.6 3.6 0 0 0-4-2.4 2.64 2.64 0 0 0-3.1 1.6l-.4 1.9a2.83 2.83 0 0 0 2.1 3.9l.6 .2h-3l-3.5-3.1a2.3 2.3 0 0 1-1.2-2.1l-.3-1.2a13 13 0 0 1-1.8-7.5 20.1 20.1 0 0 0-1.9-7.9l-.3-1.8a6.3 6.3 0 0 1 .3-3.1l.7-1.4a.95 .95 0 0 0-.4-1.5 9.3 9.3 0 0 1-1.7-4.8zM75.5 58.4a.9 .9 0 0 1 1.2 .2 .9 .9 0 0 1-.2 1.2 .67 .67 0 0 1-.8 .1 .67 .67 0 0 1-.3-.7z" fill-rule="evenodd" fill="#231f20"/>
<path d="M120.6 78h39.8v10.5h-39.8z" fill="none" stroke="#231f20" stroke-width=".21" stroke-dasharray=".9 .9" stroke-linecap="butt"/>
<path d="M42.3 110.4h130.5v2.2h-130.5z" fill="#231f20"/>
<path d="M41.9 38.7a7.5 7.5 0 0 1 5.7-2.6h120a7.5 7.5 0 0 1 7.5 7.5v97.5a7.5 7.5 0 0 1-7.5 7.5h-120a7.5 7.5 0 0 1-7.5-7.5v-97.5a7.5 7.5 0 0 1 1.8-4.9zM179.9 112.6h3.6M179.9 126.1h3.6M181.7 127.7v2.9" fill="none" stroke="#231f20" stroke-width=".21"/>
<g fill="#231f20">
<path d="M181.3 130.6h.8l-.4 1.5z"/>
<path d="M181.7 126.1l.4 1.5h-.8z"/>
</g>
<path d="M179.9 132.1h3.6M181.7 133.7v5.9" fill="none" stroke="#231f20" stroke-width=".21"/>
<g fill="#231f20">
<path d="M181.3 139.6h.8l-.4 1.5z"/>
<path d="M181.7 132.1l.4 1.5h-.8z"/>
</g>
<path d="M179.9 141.1h3.6" fill="none" stroke="#231f20" stroke-width=".21"/>
<g fill="#f7d719">
<path d="M40.1 111.5h1.1v29.6a6.4 6.4 0 0 0 6.4 6.4h120a6.4 6.4 0 0 0 6.4-6.4v-29.6h1.1v29.6a7.5 7.5 0 0 1-7.5 7.5h-120a7.5 7.5 0 0 1-7.5-7.5z" fill-rule="evenodd"/>
<path d="M43.5 112.6h128.2v28.5a4.1 4.1 0 0 1-4.1 4.1h-120a4.1 4.1 0 0 1-4.1-4.1z" fill-rule="evenodd"/>
</g>
<g font-size="14.6" fill="#231f20">
<text x="123.6" y="72.1">NEXT</text>
<text x="122.9" y="88.5">7</text>
</g>
<g font-size="12.5" fill="#231f20">
<text x="54.5" y="126.1">FALLING ROCKS</text>
<text x="63.4" y="141.1">NO STOPPING</text>
</g>
<text font-size="12.2" fill="#231f20" x="137.3" y="88.5">km</text>
<text font-size="7.1" fill="#231f20" x="96.2" y="250.2">SPECIAL ADVANCED WARNING</text>
<g font-size="6.5" fill="#231f20">
<text x="87.6" y="49.2">*</text>
<text x="159.8" y="79.9">**</text>
</g>
<text font-size="6.3" fill="#231f20" x="98.8" y="258.9">“FALLING ROCKS NO STOPPING”</text>
<text font-size="5.6" fill="#231f20" x="174.7" y="272.1">TC1771_1</text>
<g font-size="4.2" fill="#231f20">
<text x="100.6" y="267.2">APPROVED AS OFFICIAL TRAFFIC SIGN</text>
<text x="174.7" y="285.6">A</text>
<text x="180.7" y="285.8">B C</text>
<text x="192.5" y="285.8">D</text>
</g>
<g font-size="3.9" fill="#231f20">
<text x="122.4" y="195.3">W5-42A (Left)</text>
<text x="159.3" y="195.3">W5-42A (Right)</text>
<text x="19" y="202.8">Colour Legend</text>
<text x="70.9" y="204">Notes:</text>
<text x="70.9" y="208.3">1. This sign may be used in advance of a section of road with a number of</text>
<text x="28.8" y="211.6">Retroreflective white</text>
<text x="76.8" y="212.6">locations that may be subject to falling rocks.</text>
<text x="28.8" y="219.4">Retroreflective yellow</text>
<text x="70.9" y="217">2. * Insert W5-42A (left) or W5-42A (right) “Fallen Rocks” warning sign as</text>
<text x="76.8" y="221.3">appropriate.</text>
<text x="28.8" y="227.5">Black</text>
<text x="70.9" y="225.6">3. ** Insert appropriate distance e.g. 7 km.</text>
<text x="70.9" y="230">4. Individual rock fall sites within the danger zone should be signed with</text>
<text x="70.9" y="238.6">5. For options refer to pages 2 and 3.</text>
<text x="76.1" y="234.3">W5-42 (left or right) as appropriate.</text>
</g>
<g font-size="3.5" fill="#231f20">
<text x="21.5" y="267.9">Department of Transport and Main Roads</text>
<text x="17.7" y="271.8">Infrastructure Management &amp; Delivery Division</text>
<text x="16.7" y="280.7">Designed</text>
<text x="42.7" y="280.7">Checked</text>
<text x="69.7" y="280.7">Scale</text>
<text x="98.5" y="281.4">PRINCIPAL ENGINEER</text>
<text x="154.7" y="276.1">03/05/17</text>
<text x="157.4" y="281.2">Date</text>
<text x="178.6" y="279">Page 1 of 3</text>
<text x="16.9" y="284.8">TV 05/17</text>
<text x="43.3" y="284.9">DJ 05/17</text>
<text x="69.7" y="285.2">Not to Scale</text>
<text x="98.5" y="284.8">(Traffic Engineering)</text>
</g>
<g font-size="3.2" fill="#231f20">
<text x="103.9" y="21.1">1800</text>
<text x="43" y="27.9">150</text>
<text x="116.1" y="27.9">165</text>
<text x="147.4" y="27.9">670</text>
<text x="184.1" y="28.6">r100</text>
<text x="183.5" y="41.9">125</text>
<text x="33.7" y="46.2">45</text>
<text x="183.1" y="53.9">195</text>
<text x="183.1" y="66.5">140D</text>
<text x="183.1" y="75.5">100</text>
<text x="183.1" y="82.7">140E /</text>
<text x="183.1" y="86.3">120Em</text>
<text x="21.6" y="93.5">1500</text>
<text x="183.1" y="100.2">290</text>
<text x="183.1" y="112.6">30</text>
<text x="183.1" y="116">60</text>
<text x="183.1" y="122.7">120E</text>
<text x="183.1" y="130.2">80</text>
<text x="183.1" y="137.7">120E</text>
<text x="33.7" y="142.4">15</text>
<text x="183.1" y="146">100</text>
</g>
</svg>
